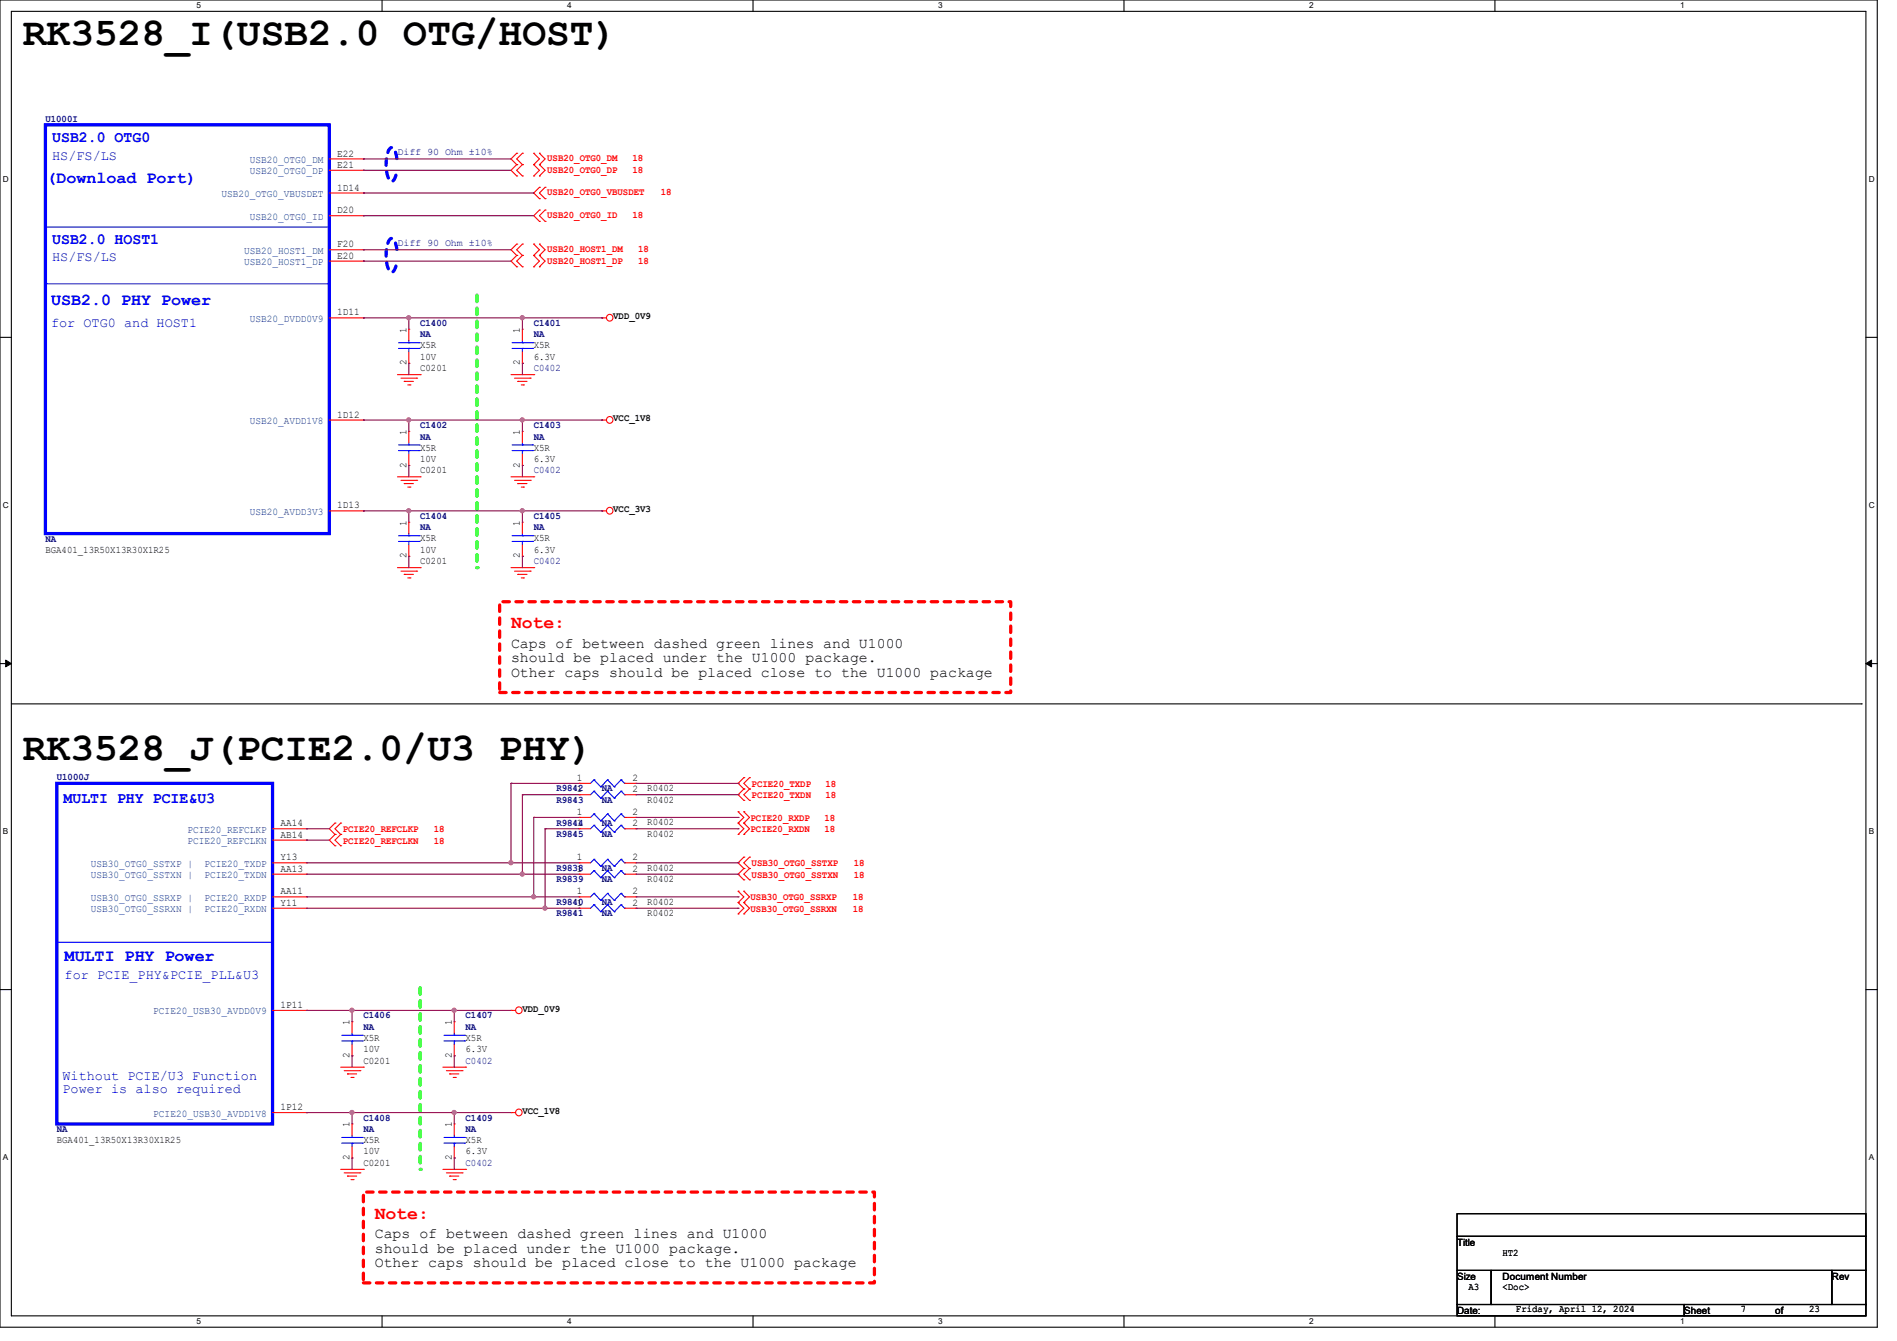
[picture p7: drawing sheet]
<svg xmlns="http://www.w3.org/2000/svg" width="297mm" height="210mm" viewBox="0 0 297 210" stroke-linecap="round" stroke-linejoin="round" font-family="sans-serif">
<path d="M0 0h293.9v207.9h-293.9zM1.8 1.8h290.3v204.3h-290.3z" fill="none" stroke="#000" stroke-width=".17"/>
<g fill="#fff">
<path d="M30.8 .2h.7v1.4h-.7z"/>
<path d="M30.8 206.2h.7v1.4h-.7z"/>
</g>
<path d="M59.8 0v1.8M59.8 206.1v1.8" fill="none" stroke="#000" stroke-width=".17"/>
<g fill="#fff">
<path d="M88.8 .2h.7v1.4h-.7z"/>
<path d="M88.8 206.2h.7v1.4h-.7z"/>
</g>
<path d="M117.9 0v1.8M117.9 206.1v1.8" fill="none" stroke="#000" stroke-width=".17"/>
<g fill="#fff">
<path d="M146.9 .2h.7v1.4h-.7z"/>
<path d="M146.9 206.2h.7v1.4h-.7z"/>
</g>
<path d="M176 0v1.8M176 206.1v1.8" fill="none" stroke="#000" stroke-width=".17"/>
<g fill="#fff">
<path d="M205 .2h.7v1.4h-.7z"/>
<path d="M205 206.2h.7v1.4h-.7z"/>
</g>
<path d="M234.1 0v1.8M234.1 206.1v1.8" fill="none" stroke="#000" stroke-width=".17"/>
<g fill="#fff">
<path d="M263.1 .2h.6v1.4h-.6z"/>
<path d="M263.1 206.2h.6v1.4h-.6z"/>
<path d="M.5 27.3h.9v1.4h-.9z"/>
<path d="M292.6 27.3h.9v1.4h-.9z"/>
<path d="M.5 78.4h.9v1.4h-.9z"/>
<path d="M292.6 78.4h.9v1.4h-.9z"/>
</g>
<path d="M0 52.8h1.8M292.1 52.8h1.8" fill="none" stroke="#000" stroke-width=".17"/>
<g fill="#fff">
<path d="M.5 129.5h.8v1.4h-.8z"/>
<path d="M292.6 129.5h.8v1.4h-.8z"/>
</g>
<path d="M0 103.9h1.8M292.1 103.9h1.8" fill="none" stroke="#000" stroke-width=".17"/>
<path d="M.9 103.4l.9 .5-.9 .5zM292.1 103.9l.9-.5v1z" fill="#000" stroke="#000" stroke-width=".16"/>
<g fill="#fff">
<path d="M.5 180.5h.8v1.4h-.8z"/>
<path d="M292.6 180.5h.8v1.4h-.8z"/>
</g>
<path d="M1.8 110.2h289.6M291.4 110.2h.1M0 155h1.8M292.1 155h1.8" fill="none" stroke="#000" stroke-width=".17"/>
<path d="M74.7 46.2v42.7" fill="none" stroke="#01ff00" stroke-width=".51" stroke-dasharray="1 1"/>
<circle cx="74.7" cy="88.9" r=".25" fill="#01ff00" stroke-dasharray="1 1"/>
<path d="M65.8 154.7v28.4" fill="none" stroke="#01ff00" stroke-width=".51" stroke-dasharray="1 1"/>
<circle cx="65.8" cy="183.1" r=".25" fill="#01ff00" stroke-dasharray="1 1"/>
<path d="M78.2 94.2h80v14.3h-80zM56.9 186.7h80v14.2h-80z" fill="none" stroke="#f00" stroke-width=".51" stroke-dasharray="1 1"/>
<path d="M62.1 24.8a2.02 2.02 0 0 0-.8-1.7 1.41 1.41 0 0 0-.7 1.3 5.6 5.6 0 0 0 .5 3.9l.2 .1a1.41 1.41 0 0 0 .8-1.3l.1-.7M62.1 39.1a2.02 2.02 0 0 0-.8-1.8 1.41 1.41 0 0 0-.7 1.3 5.6 5.6 0 0 0 .5 3.9l.2 .1a1.41 1.41 0 0 0 .8-1.3l.1-.6" fill="none" stroke="#00f" stroke-width=".51" stroke-dasharray="1 1"/>
<g fill="none" stroke="#f00" stroke-width=".17">
<path d="M51.6 24.9h5.3M51.6 26.7h5.3M51.6 30.2h5.3M51.6 39.1h5.3M51.6 33.8h5.3M56.9 24.9h.1M56.9 26.7h.1M56.9 30.2h.1M56.9 39.1h.1M56.9 33.8h.1M80.9 24h.1M80.9 25.8h.1"/>
<path d="M80.9 27.6h.1M80.9 38.2h.1M80.9 24l-.9 .9 .9 .9M80.9 25.8l-.9 .9 .9 .9M80.9 38.2l-.9 .9 .9 .9M81.8 25.8h.1M81.8 24h.1M81.8 27.6h.1M81.8 38.2h.1M81.8 24l-.9 .9 .9 .9M81.8 25.8l-.9 .9 .9 .9M81.8 38.2l-.9 .9 .9 .9"/>
<path d="M83.6 25.8h.1M83.6 24h.1M83.6 27.6h.1M83.6 38.2h.1M83.6 24l.9 .9-.9 .9M83.6 25.8l.9 .9-.9 .9M83.6 38.2l.9 .9-.9 .9M84.5 25.8h.1M84.5 24h.1M84.5 27.6h.1M84.5 38.2h.1M84.5 29.3h.1"/>
<path d="M84.5 31.1h.1M84.5 32.9h.1M84.5 34.7h.1M84.5 24l.8 .9-.8 .9M84.5 29.3l-.9 .9 .9 .9M84.5 25.8l.8 .9-.8 .9M84.5 38.2l.8 .9-.8 .9M84.5 32.9l-.9 .9 .9 .9M85.3 31.1h.1M85.3 29.3h.1M85.3 34.7h.1M85.3 32.9h.1"/>
<path d="M85.3 29.3l-.8 .9 .8 .9M85.3 32.9l-.8 .9 .8 .9M51.6 49.8h5.3M51.6 40.9h5.3M56.9 40.9h.1M56.9 49.8h.1M62.2 58.7h3.6M62.8 59.2h2.4M63.3 59.7h.1M63.3 59.7h1.4M64 51.6h.1M64 56.9h.1"/>
<path d="M64 51.6v1.7M64 55.1v1.8M65.2 59.2h.1M65.8 58.7h.1M80 58.7h3.6M80.6 59.2h2.4M80.9 40h.1M80.9 41.8h.1M80.9 40l-.9 .9 .9 .9M81.1 59.7h.1M81.1 59.7h1.4M81.8 40h.1"/>
<path d="M81.8 41.8h.1M81.8 51.6h.1M81.8 56.9h.1M81.8 40l-.9 .9 .9 .9M81.8 51.6v1.7M81.8 55.1v1.8M83 59.2h.1M83.6 58.7h.1M83.6 40h.1M83.6 41.8h.1M83.6 40l.9 .9-.9 .9M84.5 40h.1"/>
<path d="M84.5 41.8h.1M84.5 40l.8 .9-.8 .9M94.2 49.8h.1M94.2 49.8h.8M51.6 65.8h5.3M56.9 65.8h.1M62.2 74.7h3.6M62.8 75.2h2.4M63.3 75.7h.1M63.3 75.7h1.4M63.8 76.3h.4M63.8 60.3h.4"/>
<path d="M64 67.6h.1M64 72.9h.1M64 67.6v1.7M64 71.1v1.8M64.2 76.3h.1M64.2 60.3h.1M65.2 75.2h.1M65.8 74.7h.1M80 74.7h3.6M80.6 75.2h2.4M81.1 75.7h.1M81.1 75.7h1.4"/>
<path d="M81.6 76.3h.4M81.6 60.3h.4M81.8 67.6h.1M81.8 72.9h.1M81.8 67.6v1.7M81.8 71.1v1.8M82 76.3h.1M82 60.3h.1M83 75.2h.1M83.6 74.7h.1M94.2 65.8h.1M94.2 65.8h.8"/>
<path d="M51.6 80h5.3M56.9 80h.1M62.2 88.9h3.6M62.8 89.5h2.4M63.3 90h.1M63.3 90h1.4M63.8 90.5h.4M64 81.8h.1M64 87.1h.1M64 81.8v1.8M64 85.3v1.8M64.2 90.5h.1"/>
<path d="M65.2 89.5h.1M65.8 88.9h.1M80 88.9h3.6M80.6 89.5h2.4M81.1 90h.1M81.1 90h1.4M81.6 90.5h.4M81.8 81.8h.1M81.8 87.1h.1M81.8 81.8v1.8M81.8 85.3v1.8M82 90.5h.1"/>
<path d="M83 89.5h.1M83.6 88.9h.1M94.2 80h.1M94.2 80h.8M42.7 135.1h5.3M42.7 136.9h5.3M42.7 129.8h5.3M42.7 131.6h5.3M48 135.1h.1M48 136.9h.1M48 129.8h.1M48 131.6h.1"/>
<path d="M52.5 128.9h.1M52.5 130.7h.1M52.5 132.5h.1M52.5 128.9l-.9 .9 .9 .9M52.5 130.7l-.9 .9 .9 .9M53.3 130.7h.1M53.3 128.9h.1M53.3 132.5h.1M53.3 128.9l-.8 .9 .8 .9M53.3 130.7l-.8 .9 .8 .9M90.7 135.1h.1M90.7 128h.1"/>
<path d="M90.7 124.5h.1M90.7 122.7h.1M90.7 129.8h.1M90.7 136.9h.1M90.7 135.1h1.8M90.7 128h1.8M90.7 124.5h1.8M90.7 122.7h1.8M90.7 136.9h1.8M90.7 129.8h1.8M97.8 135.1h1.8M97.8 128h1.8"/>
<path d="M97.8 124.5h1.8M97.8 122.7h1.8M97.8 136.9h1.8M97.8 129.8h1.8M99.6 135.1h.1M99.6 128h.1M99.6 124.5h.1M99.6 122.7h.1M99.6 129.8h.1M99.6 136.9h.1M115.6 139.6h.1M115.6 128.9h.1"/>
<path d="M115.6 127.1h.1M115.6 130.7h.1M115.6 139.6l.9 .9-.9 .9M115.6 127.1l.9 .9-.9 .9M115.6 128.9l.9 .9-.9 .9M116.5 134.2h.1M116.5 136h.1M116.5 137.8h.1M116.5 139.6h.1M116.5 121.8h.1M116.5 123.6h.1M116.5 125.3h.1"/>
<path d="M116.5 128.9h.1M116.5 127.1h.1M116.5 130.7h.1M116.5 134.2l-.9 .9 .9 .9M116.5 136l-.9 .9 .9 .9M116.5 139.6l.8 .9-.8 .9M116.5 121.8l-.9 .9 .9 .9M116.5 123.6l-.9 .9 .9 .8M116.5 127.1l.8 .9-.8 .9M116.5 128.9l.8 .9-.8 .9M117.3 136h.1M117.3 134.2h.1"/>
<path d="M117.3 137.8h.1M117.3 123.6h.1M117.3 121.8h.1M117.3 125.3h.1M117.3 134.2l-.8 .9 .8 .9M117.3 136l-.8 .9 .8 .9M117.3 121.8l-.8 .9 .8 .9M117.3 123.6l-.8 .9 .8 .8M42.7 158.2h5.3M42.7 140.5h5.3M42.7 142.2h5.3M48 140.5h.1"/>
<path d="M48 142.2h.1M48 158.2h.1M80 158.2h.1M80 158.2h.7M90.7 140.5h.1M90.7 142.2h.1M90.7 140.5h1.8M90.7 142.2h1.8M97.8 140.5h1.8M97.8 142.2h1.8M99.6 140.5h.1M99.6 142.2h.1"/>
<path d="M115.6 141.4h.1M115.6 143.1h.1M115.6 141.4l.9 .8-.9 .9M116.5 141.4h.1M116.5 143.1h.1M116.5 141.4l.8 .8-.8 .9M42.7 174.2h5.3M48 174.2h.1M53.3 167.1h3.6M53.9 167.7h2.4M54.4 168.2h.1M54.4 168.2h1.4"/>
<path d="M54.9 168.7h.4M55.1 176h.1M55.1 160h.1M55.1 165.4h.1M55.1 160v1.8M55.1 163.6v1.8M55.1 176v1.8M55.1 179.6v1.8M55.3 168.7h.1M56.3 167.7h.1M56.9 167.1h.1M69.3 167.1h3.6"/>
<path d="M69.9 167.7h2.4M70.4 168.2h.1M70.4 168.2h1.4M71 168.7h.3M71.1 160h.1M71.1 165.4h.1M71.1 176h.1M71.1 160v1.8M71.1 163.6v1.8M71.1 176v1.8M71.1 179.6v1.8M71.3 168.7h.1"/>
<path d="M72.3 167.7h.1M72.9 167.1h.1M80 174.2h.1M80 174.2h.7M53.3 183.1h3.6M53.9 183.7h2.4M54.4 184.2h.1M54.4 184.2h1.4M54.9 184.7h.4M55.1 181.4h.1M55.3 184.7h.1M56.3 183.7h.1"/>
<path d="M56.9 183.1h.1M69.3 183.1h3.6M69.9 183.7h2.4M70.4 184.2h.1M70.4 184.2h1.4M71 184.7h.3M71.1 181.4h.1M71.3 184.7h.1M72.3 183.7h.1M72.9 183.1h.1"/>
<circle cx="95.5" cy="49.8" r=".52"/>
<circle cx="95.5" cy="80" r=".52"/>
<circle cx="95.5" cy="65.8" r=".52"/>
<circle cx="81.2" cy="158.2" r=".52"/>
<circle cx="81.2" cy="174.2" r=".52"/>
</g>
<path d="M228.1 190.1h64v3.5h-64zM228.1 193.6h64v5.4h-64zM228.1 199h5.4v5.3h-5.4zM233.5 199h53.3v5.3h-53.3zM286.8 199h5.3v5.3h-5.3zM228.1 204.3h35.6v1.8h-35.6zM263.7 204.3h28.4v1.8h-28.4z" fill="none" stroke="#000" stroke-width=".17"/>
<g fill="none" stroke="#00f" stroke-width=".17">
<path d="M7.1 35.6h44.5M51.6 35.6h.1M7.1 44.4h44.5M51.6 44.4h.1M62.4 54.6h3.2M62.4 53.7h3.2M64 53.7h.1M64 54.6h.1M64 53.3v.4M64 54.6v.5M65.6 54.6h.1M65.6 53.7h.1"/>
<path d="M80.2 54.6h3.2M80.2 53.7h3.2M81.8 53.7h.1M81.8 54.6h.1M81.8 53.3v.4M81.8 54.6v.5M83.4 54.6h.1M83.4 53.7h.1M62.4 70.6h3.2M62.4 69.7h3.2M64 69.7h.1M64 70.6h.1"/>
<path d="M64 69.3v.4M64 70.6v.5M65.6 70.6h.1M65.6 69.7h.1M80.2 70.6h3.2M80.2 69.7h3.2M81.8 69.7h.1M81.8 70.6h.1M81.8 69.3v.4M81.8 70.6v.5M83.4 70.6h.1M83.4 69.7h.1"/>
<path d="M62.4 84.8h3.2M62.4 83.9h3.2M64 83.9h.1M64 84.8h.1M64 83.6v.3M64 84.8v.5M65.6 84.8h.1M65.6 83.9h.1M80.2 84.8h3.2M80.2 83.9h3.2M81.8 83.9h.1M81.8 84.8h.1"/>
<path d="M81.8 83.6v.3M81.8 84.8v.5M83.4 84.8h.1M83.4 83.9h.1M93 134.6h.1M93 139.9h.1M93 127.5h.1M93 123.9h.1M93 122.1h.1M93 129.2h.1M93 136.4h.1M93 134.6l-.5 .5"/>
<path d="M93 134.6l1.1 1.1M93 139.9l-.5 .6M93 139.9l1.1 1.1M93 127.5l-.5 .5M93 127.5l1.1 1.1M93 123.9l-.5 .6M93 123.9l1.1 1.1M93 122.1l-.5 .6M93 122.1l1.1 1.1M93 129.2l-.5 .6M93 129.2l1.1 1.1M93 136.4l-.5 .5"/>
<path d="M93 136.4l1.1 1.1M94.1 135.7h.1M94.1 128.6h.1M94.1 125h.1M94.1 123.2h.1M94.1 130.3h.1M94.1 137.5h.1M95.1 134.6h.1M95.1 139.9h.1M95.1 127.5h.1M95.1 123.9h.1M95.1 122.1h.1"/>
<path d="M95.1 129.2h.1M95.1 136.4h.1M95.1 134.6l-1 1.1M95.1 134.6l1.1 1.1M95.1 139.9l-1 1.1M95.1 139.9l1.1 1.1M95.1 127.5l-1 1.1M95.1 127.5l1.1 1.1M95.1 123.9l-1 1.1M95.1 123.9l1.1 1.1M95.1 122.1l-1 1.1M95.1 122.1l1.1 1.1"/>
<path d="M95.1 129.2l-1 1.1M95.1 129.2l1.1 1.1M95.1 136.4l-1 1.1M95.1 136.4l1.1 1.1M96.2 135.7h.1M96.2 128.6h.1M96.2 125h.1M96.2 123.2h.1M96.2 130.3h.1M96.2 137.5h.1M97.2 134.6h.1M97.2 139.9h.1"/>
<path d="M97.2 127.5h.1M97.2 123.9h.1M97.2 122.1h.1M97.2 129.2h.1M97.2 136.4h.1M97.2 134.6l-1 1.1M97.2 134.6l.6 .5M97.2 139.9l-1 1.1M97.2 139.9l.6 .6M97.2 127.5l-1 1.1M97.2 127.5l.6 .5M97.2 123.9l-1 1.1"/>
<path d="M97.2 123.9l.6 .6M97.2 122.1l-1 1.1M97.2 122.1l.6 .6M97.2 129.2l-1 1.1M97.2 129.2l.6 .6M97.2 136.4l-1 1.1M97.2 136.4l.6 .5M97.8 135.1h.1M97.8 128h.1M97.8 124.5h.1M97.8 122.7h.1M97.8 129.8h.1"/>
<path d="M97.8 136.9h.1M8.9 147.6h.1M8.9 147.6h33.8M93 141.7h.1M93 141.7l-.5 .5M93 141.7l1.1 1.1M94.1 141h.1M94.1 142.8h.1M95.1 141.7h.1M95.1 141.7l-1 1.1M95.1 141.7l1.1 1.1M96.2 141h.1"/>
<path d="M96.2 142.8h.1M97.2 141.7h.1M97.2 141.7l-1 1.1M97.2 141.7l.6 .5M97.8 140.5h.1M97.8 142.2h.1M53.5 163h3.2M53.5 162.1h3.2M53.5 179h3.2M53.5 178.1h3.2M55.1 178.1h.1M55.1 179h.1"/>
<path d="M55.1 162.1h.1M55.1 163h.1M55.1 161.8v.3M55.1 163v.6M55.1 177.8v.3M55.1 179v.6M56.7 179h.1M56.7 178.1h.1M56.7 163h.1M56.7 162.1h.1M69.5 163h3.2M69.5 162.1h3.2"/>
<path d="M69.5 179h3.2M69.5 178.1h3.2M71.1 162.1h.1M71.1 163h.1M71.1 178.1h.1M71.1 179h.1M71.1 161.8v.3M71.1 163v.6M71.1 177.8v.3M71.1 179v.6M72.7 163h.1M72.7 162.1h.1"/>
<path d="M72.7 179h.1M72.7 178.1h.1"/>
</g>
<path d="M7.1 19.6h44.5v64h-44.5zM8.9 122.7h33.8v53.3h-33.8z" fill="none" stroke="#00f" stroke-width=".51"/>
<g fill="none" stroke="#7f003f" stroke-width=".17">
<path d="M56.9 30.2h.1M56.9 24.9h.1M56.9 39.1h.1M56.9 26.7h.1M56.9 33.8h.1M56.9 30.2h26.7M56.9 24.9h23.1M56.9 39.1h23.1M56.9 26.7h23.1M56.9 33.8h26.7M56.9 49.8h.1M56.9 40.9h.1"/>
<path d="M56.9 49.8h37.3M56.9 40.9h23.1M64 56.9h.1M64 49.8h.1M64 49.8v1.8M64 56.9v1.8M81.8 49.8h.1M81.8 56.9h.1M81.8 49.8v1.8M81.8 56.9v1.8M94.2 49.8h.1M56.9 65.8h.1"/>
<path d="M56.9 65.8h37.3M64 65.8h.1M64 72.9h.1M64 65.8v1.8M64 72.9v1.8M81.8 65.8h.1M81.8 72.9h.1M81.8 65.8v1.8M81.8 72.9v1.8M94.2 65.8h.1M56.9 80h.1M56.9 80h37.3"/>
<path d="M64 80h.1M64 87.1h.1M64 80v1.8M64 87.1v1.8M81.8 87.1h.1M81.8 80h.1M81.8 80v1.8M81.8 87.1v1.8M94.2 80h.1M48 129.8h.1M48 131.6h.1M48 135.1h42.7"/>
<path d="M48 136.9h42.7M48 129.8h3.6M48 131.6h3.6M80 135.1h.1M80 122.7h.1M80 122.7h10.7M80 122.7v12.4M81.8 136.9h.1M81.8 124.5h.1M81.8 124.5v12.4M81.8 124.5h8.9M83.6 128h.1"/>
<path d="M83.6 128h7.1M83.6 128v12.5M85.3 129.8h.1M85.3 129.8h5.4M85.3 129.8v12.4M99.6 135.1h16M99.6 136.9h16M99.6 129.8h16M99.6 122.7h16M99.6 124.5h16M99.6 128h16M115.6 135.1h.1"/>
<path d="M115.6 136.9h.1M115.6 122.7h.1M115.6 124.5h.1M115.6 129.8h.1M115.6 128h.1M48 158.2h.1M48 158.2h32M48 140.5h42.7M48 142.2h42.7M55.1 158.2h.1M55.1 158.2v1.8M71.1 158.2h.1"/>
<path d="M71.1 158.2v1.8M83.6 140.5h.1M85.3 142.2h.1M90.7 142.2h.1M99.6 140.5h16M99.6 142.2h16M115.6 142.2h.1M115.6 140.5h.1M48 174.2h.1M48 174.2h32M55.1 165.4h.1M55.1 174.2h.1"/>
<path d="M55.1 165.4v1.7M55.1 174.2v1.8M71.1 165.4h.1M71.1 174.2h.1M71.1 165.4v1.7M71.1 174.2v1.8M55.1 181.4h.1M55.1 181.4v1.7M71.1 181.4h.1M71.1 181.4v1.7"/>
</g>
<g fill="#f0f" stroke="#f0f" stroke-width=".17">
<circle cx="55.1" cy="158.2" r=".32"/>
<circle cx="71.1" cy="158.2" r=".32"/>
<circle cx="71.1" cy="174.2" r=".32"/>
<circle cx="55.1" cy="174.2" r=".32"/>
<circle cx="81.8" cy="80" r=".32"/>
<circle cx="64" cy="80" r=".32"/>
<circle cx="81.8" cy="49.8" r=".32"/>
<circle cx="64" cy="49.8" r=".32"/>
<circle cx="81.8" cy="65.8" r=".32"/>
<circle cx="64" cy="65.8" r=".32"/>
<circle cx="80" cy="135.1" r=".32"/>
<circle cx="81.8" cy="136.9" r=".32"/>
<circle cx="83.5" cy="140.4" r=".32"/>
<circle cx="85.3" cy="142.2" r=".32"/>
</g>
<g font-size="6.2">
<text x="3.6" y="7">RK3528_I(USB2.0 OTG/HOST)</text>
<text x="3.6" y="119">RK3528_J(PCIE2.0/U3 PHY)</text>
</g>
<g font-size="2.8" fill="#f00">
<text x="80" y="98.4">Note:</text>
<text x="58.7" y="190.8">Note:</text>
</g>
<g font-size="2.6" fill="#00f">
<text x="7.3" y="28.7">(Download Port)</text>
<text x="8" y="47.8">USB2.0 PHY Power</text>
<text x="10.1" y="150.5">MULTI PHY Power</text>
</g>
<g font-size="2.5" fill="#00f">
<text x="8.2" y="22.3">USB2.0 OTG0</text>
<text x="8.2" y="38.3">USB2.0 HOST1</text>
<text x="9.9" y="125.7">MULTI PHY PCIE&amp;U3</text>
</g>
<g font-size="2.3">
<text x="80" y="101.4">Caps of between dashed green lines and U1000</text>
<text x="80" y="103.7">should be placed under the U1000 package.</text>
<text x="80" y="106">Other caps should be placed close to the U1000 package</text>
<text x="58.7" y="193.9">Caps of between dashed green lines and U1000</text>
<text x="58.7" y="196.2">should be placed under the U1000 package.</text>
<text x="58.7" y="198.5">Other caps should be placed close to the U1000 package</text>
</g>
<g font-size="2.1" fill="#00f">
<text x="8.2" y="25.1">HS/FS/LS</text>
<text x="8.2" y="40.9">HS/FS/LS</text>
<text x="8" y="51.3">for OTG0 and HOST1</text>
<text x="10.1" y="153.3">for PCIE_PHY&amp;PCIE_PLL&amp;U3</text>
<text x="9.8" y="169.1">Without PCIE/U3 Function</text>
<text x="9.8" y="171.2">Power is also required</text>
</g>
<g font-size="1.6" fill="#00007f">
<text x="7.1" y="19">U1000I</text>
<text x="62.2" y="24.3">Diff 90 Ohm ±10%</text>
<text x="62.2" y="38.6">Diff 90 Ohm ±10%</text>
<text x="65.8" y="51.1">C1400</text>
<text x="65.8" y="52.8">NA</text>
<text x="83.6" y="51.1">C1401</text>
<text x="83.6" y="52.8">NA</text>
<text x="83.6" y="58.1">C0402</text>
<text x="65.8" y="67.1">C1402</text>
<text x="65.8" y="68.8">NA</text>
<text x="83.6" y="67.1">C1403</text>
<text x="83.6" y="68.8">NA</text>
<text x="83.6" y="74.1">C0402</text>
<text x="65.8" y="81.3">C1404</text>
<text x="65.8" y="83.1">NA</text>
<text x="83.6" y="81.3">C1405</text>
<text x="83.6" y="83.1">NA</text>
<text x="7.1" y="84.8">NA</text>
<text x="83.6" y="88.3">C0402</text>
<text x="8.9" y="122.2">U1000J</text>
<text x="87.1" y="125.7">R9843</text>
<text x="87.1" y="123.9">R9842</text>
<text x="94.2" y="125.7">NA</text>
<text x="94.2" y="123.9">NA</text>
<text x="87.1" y="129.3">R9844</text>
<text x="87.1" y="131.1">R9845</text>
<text x="94.2" y="129.3">NA</text>
<text x="94.2" y="131.1">NA</text>
<text x="87.1" y="136.4">R9838</text>
<text x="94.2" y="136.4">NA</text>
<text x="87.1" y="141.7">R9840</text>
<text x="87.1" y="143.5">R9841</text>
<text x="87.1" y="138.2">R9839</text>
<text x="94.2" y="141.7">NA</text>
<text x="94.2" y="143.5">NA</text>
<text x="94.2" y="138.2">NA</text>
<text x="56.9" y="159.5">C1406</text>
<text x="56.9" y="161.3">NA</text>
<text x="72.9" y="159.5">C1407</text>
<text x="72.9" y="161.3">NA</text>
<text x="72.9" y="166.6">C0402</text>
<text x="8.9" y="177.3">NA</text>
<text x="56.9" y="175.5">C1408</text>
<text x="56.9" y="177.3">NA</text>
<text x="72.9" y="175.5">C1409</text>
<text x="72.9" y="177.3">NA</text>
<text x="72.9" y="182.6">C0402</text>
</g>
<g font-size="1.6" fill="#003f7f">
<text x="39.1" y="25.5">USB20_OTG0_DM</text>
<text x="39.1" y="27.3">USB20_OTG0_DP</text>
<text x="34.7" y="30.9">USB20_OTG0_VBUSDET</text>
<text x="39.1" y="34.4">USB20_OTG0_ID</text>
<text x="38.2" y="39.8">USB20_HOST1_DM</text>
<text x="38.2" y="41.5">USB20_HOST1_DP</text>
<text x="39.1" y="50.4">USB20_DVDD0V9</text>
<text x="39.1" y="66.4">USB20_AVDD1V8</text>
<text x="39.1" y="80.6">USB20_AVDD3V3</text>
<text x="29.3" y="130.4">PCIE20_REFCLKP</text>
<text x="14.2" y="135.8">USB30_OTG0_SSTXP |</text>
<text x="14.2" y="137.5">USB30_OTG0_SSTXN |</text>
<text x="29.3" y="132.2">PCIE20_REFCLKN</text>
<text x="32" y="135.8">PCIE20_TXDP</text>
<text x="32" y="137.5">PCIE20_TXDN</text>
<text x="14.2" y="141.1">USB30_OTG0_SSRXP |</text>
<text x="14.2" y="142.9">USB30_OTG0_SSRXN |</text>
<text x="32" y="141.1">PCIE20_RXDP</text>
<text x="32" y="142.9">PCIE20_RXDN</text>
<text x="24" y="158.9">PCIE20_USB30_AVDD0V9</text>
<text x="24" y="174.9">PCIE20_USB30_AVDD1V8</text>
</g>
<g font-size="1.6">
<text x="52.8" y="24.5">E22</text>
<text x="52.8" y="26.3">E21</text>
<text x="52.8" y="29.8">1D14</text>
<text x="52.8" y="33.4">D20</text>
<text x="52.8" y="38.7">F20</text>
<text x="52.8" y="40.5">E20</text>
<text x="52.8" y="49.4">1D11</text>
<text x="63.6" y="52.1" transform="rotate(-90 63.6 52.1)">1</text>
<text x="81.4" y="52.1" transform="rotate(-90 81.4 52.1)">1</text>
<text x="96" y="50">VDD_0V9</text>
<text x="63.6" y="57.2" transform="rotate(-90 63.6 57.2)">2</text>
<text x="65.8" y="58.1">C0201</text>
<text x="65.8" y="54.6">X5R</text>
<text x="65.8" y="56.3">10V</text>
<text x="81.4" y="57.2" transform="rotate(-90 81.4 57.2)">2</text>
<text x="83.6" y="54.6">X5R</text>
<text x="83.6" y="56.3">6.3V</text>
<text x="52.8" y="65.4">1D12</text>
<text x="96" y="66">VCC_1V8</text>
<text x="63.6" y="68.1" transform="rotate(-90 63.6 68.1)">1</text>
<text x="65.8" y="70.6">X5R</text>
<text x="81.4" y="68.1" transform="rotate(-90 81.4 68.1)">1</text>
<text x="83.6" y="70.6">X5R</text>
<text x="63.6" y="73.2" transform="rotate(-90 63.6 73.2)">2</text>
<text x="65.8" y="74.1">C0201</text>
<text x="65.8" y="72.3">10V</text>
<text x="81.4" y="73.2" transform="rotate(-90 81.4 73.2)">2</text>
<text x="83.6" y="72.3">6.3V</text>
<text x="52.8" y="79.6">1D13</text>
<text x="63.6" y="82.3" transform="rotate(-90 63.6 82.3)">1</text>
<text x="81.4" y="82.3" transform="rotate(-90 81.4 82.3)">1</text>
<text x="96" y="80.2">VCC_3V3</text>
<text x="7.1" y="86.6">BGA401_13R50X13R30X1R25</text>
<text x="63.6" y="87.5" transform="rotate(-90 63.6 87.5)">2</text>
<text x="65.8" y="88.3">C0201</text>
<text x="65.8" y="84.8">X5R</text>
<text x="65.8" y="86.6">10V</text>
<text x="81.4" y="87.5" transform="rotate(-90 81.4 87.5)">2</text>
<text x="83.6" y="84.8">X5R</text>
<text x="83.6" y="86.6">6.3V</text>
<text x="90.3" y="124.1">1</text>
<text x="90.3" y="122.3">1</text>
<text x="99" y="124.1">2</text>
<text x="99" y="122.3">2</text>
<text x="101.3" y="125.7">R0402</text>
<text x="101.3" y="123.9">R0402</text>
<text x="43.9" y="129.4">AA14</text>
<text x="43.9" y="131.2">AB14</text>
<text x="90.3" y="127.6">1</text>
<text x="90.3" y="129.4">1</text>
<text x="99" y="127.6">2</text>
<text x="99" y="129.4">2</text>
<text x="101.3" y="129.2">R0402</text>
<text x="101.3" y="131">R0402</text>
<text x="43.9" y="134.7">Y13</text>
<text x="43.9" y="136.5">AA13</text>
<text x="90.3" y="134.7">1</text>
<text x="90.3" y="136.5">1</text>
<text x="99" y="134.7">2</text>
<text x="99" y="136.5">2</text>
<text x="101.3" y="136.4">R0402</text>
<text x="43.9" y="140.1">AA11</text>
<text x="43.9" y="141.9">Y11</text>
<text x="90.3" y="140.1">1</text>
<text x="90.3" y="141.9">1</text>
<text x="99" y="140.1">2</text>
<text x="99" y="141.9">2</text>
<text x="101.3" y="141.7">R0402</text>
<text x="101.3" y="143.5">R0402</text>
<text x="101.3" y="138.1">R0402</text>
<text x="43.9" y="157.9">1P11</text>
<text x="54.7" y="160.6" transform="rotate(-90 54.7 160.6)">1</text>
<text x="70.7" y="160.6" transform="rotate(-90 70.7 160.6)">1</text>
<text x="81.8" y="158.5">VDD_0V9</text>
<text x="54.7" y="165.7" transform="rotate(-90 54.7 165.7)">2</text>
<text x="56.9" y="166.6">C0201</text>
<text x="56.9" y="163">X5R</text>
<text x="56.9" y="164.8">10V</text>
<text x="70.7" y="165.7" transform="rotate(-90 70.7 165.7)">2</text>
<text x="72.9" y="163">X5R</text>
<text x="72.9" y="164.8">6.3V</text>
<text x="43.9" y="173.9">1P12</text>
<text x="8.9" y="179">BGA401_13R50X13R30X1R25</text>
<text x="54.7" y="176.6" transform="rotate(-90 54.7 176.6)">1</text>
<text x="56.9" y="179">X5R</text>
<text x="70.7" y="176.6" transform="rotate(-90 70.7 176.6)">1</text>
<text x="72.9" y="179">X5R</text>
<text x="81.8" y="174.5">VCC_1V8</text>
<text x="54.7" y="181.7" transform="rotate(-90 54.7 181.7)">2</text>
<text x="56.9" y="182.6">C0201</text>
<text x="56.9" y="180.8">10V</text>
<text x="70.7" y="181.7" transform="rotate(-90 70.7 181.7)">2</text>
<text x="72.9" y="180.8">6.3V</text>
<text x="228.1" y="195.1">Title</text>
<text x="235.2" y="196.6">HT2</text>
<text x="228.1" y="200.4">Size</text>
<text x="229.9" y="202">A3</text>
<text x="235.2" y="200.4">Document Number</text>
<text x="235.2" y="202">&lt;Doc&gt;</text>
<text x="286.8" y="200.4">Rev</text>
<text x="228.1" y="205.7">Date:</text>
<text x="237.4" y="205.5">Friday, April 12, 2024</text>
<text x="263.7" y="205.7">Sheet</text>
<text x="272.6" y="205.5">7</text>
<text x="277.9" y="205.7">of</text>
<text x="283.2" y="205.5">23</text>
</g>
<g font-size="1.6" fill="#f00">
<text x="85.7" y="25.3">USB20_OTG0_DM</text>
<text x="85.7" y="27.1">USB20_OTG0_DP</text>
<text x="99" y="25.3">18</text>
<text x="99" y="27.1">18</text>
<text x="85.7" y="30.6">USB20_OTG0_VBUSDET</text>
<text x="85.7" y="34.2">USB20_OTG0_ID</text>
<text x="99" y="34.2">18</text>
<text x="103.5" y="30.6">18</text>
<text x="85.7" y="39.5">USB20_HOST1_DM</text>
<text x="85.7" y="41.3">USB20_HOST1_DP</text>
<text x="99.9" y="39.5">18</text>
<text x="99.9" y="41.3">18</text>
<text x="117.7" y="123.2">PCIE20_TXDP</text>
<text x="117.7" y="125">PCIE20_TXDN</text>
<text x="129.2" y="123.2">18</text>
<text x="129.2" y="125">18</text>
<text x="53.7" y="130.3">PCIE20_REFCLKP</text>
<text x="67.9" y="130.3">18</text>
<text x="117.5" y="128.6">PCIE20_RXDP</text>
<text x="117.5" y="130.3">PCIE20_RXDN</text>
<text x="129.1" y="128.6">18</text>
<text x="129.1" y="130.3">18</text>
<text x="53.7" y="132.1">PCIE20_REFCLKN</text>
<text x="67.9" y="132.1">18</text>
<text x="117.7" y="135.7">USB30_OTG0_SSTXP</text>
<text x="117.7" y="137.5">USB30_OTG0_SSTXN</text>
<text x="133.7" y="135.7">18</text>
<text x="133.7" y="137.5">18</text>
<text x="117.5" y="141">USB30_OTG0_SSRXP</text>
<text x="117.5" y="142.8">USB30_OTG0_SSRXN</text>
<text x="133.5" y="141">18</text>
<text x="133.5" y="142.8">18</text>
</g>
<g font-size="1.3">
<text x="30.8" y="1.3">5</text>
<text x="88.8" y="1.3">4</text>
<text x="146.9" y="1.3">3</text>
<text x="205" y="1.3">2</text>
<text x="263.1" y="1.3">1</text>
<text x=".5" y="28.4">D</text>
<text x="292.6" y="28.4">D</text>
<text x=".5" y="79.5">C</text>
<text x="292.6" y="79.5">C</text>
<text x=".5" y="130.6">B</text>
<text x="292.6" y="130.6">B</text>
<text x=".5" y="181.7">A</text>
<text x="292.6" y="181.7">A</text>
<text x="30.8" y="207.4">5</text>
<text x="88.8" y="207.4">4</text>
<text x="146.9" y="207.4">3</text>
<text x="205" y="207.4">2</text>
<text x="263.1" y="207.4">1</text>
</g>
</svg>
